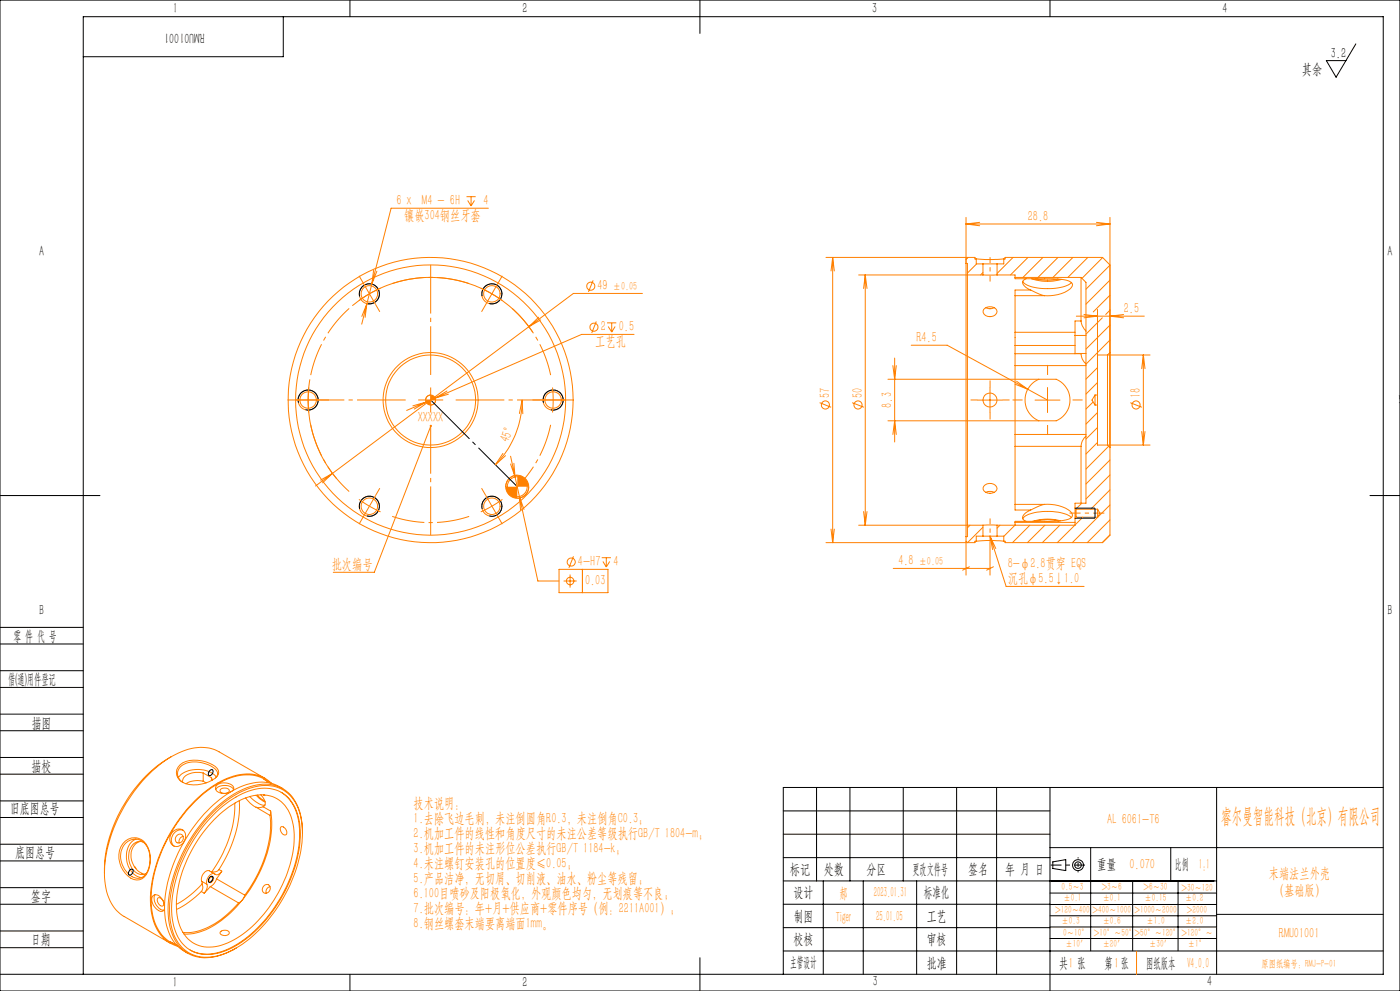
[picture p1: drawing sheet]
<svg xmlns="http://www.w3.org/2000/svg" width="420mm" height="297mm" viewBox="0 0 420 297" stroke-linecap="round" stroke-linejoin="round" font-family="sans-serif">
<g fill="none" stroke="#ff8000" stroke-width=".3">
<path d="M139.9 58.9h2.8M141.3 58.9v2.8M140.3 60.1l1 1.6M142.3 60.1l-1 1.6M146.5 62.4h-29.2l-5.8 22.7M247.8 77.1h44.7v.5h.4M249.8 77.1v85.5M249.8 77.1l.5 4.1M249.8 77.1l-.5 4.1M289.8 78.9h.4v81.9h-.4M289.8 78.9v81.9M289.8 65.2v13.7"/>
<path d="M289.8 67.1h43.2M289.8 67.1l4.1 .6M290.3 77.1l-.5 .5M290.4 77.1l-.6 .7M292.9 77.6l2.7 .2 5.5-.2M292.9 77.6v1.5h2M293 79.1l-2.8 2.7M293.9 66.6l-4.1 .5M294.9 79.1h4.2M294.9 79.1v3.3M299.1 79.1v3.3M301.1 77.6h.4v-.5h29.3l2.2 2.3"/>
<path d="M301.1 77.6v1.5h-2M303.9 77.1l-4.8 4.8M308.4 77.1l-5.3 5.3M312.9 77.1l-6 6M317.4 77.1l-6 6M321.9 77.1l-6 6M326.4 77.1l-6 6M328.9 66.6l4.1 .5M330.8 77.2l-6.2 6.2M333 79.5l-7.2 7.2M333 65.2v95.2l-2.2 2.2h-29.3v-.4h-.4M333 67.1l-4.1 .6"/>
<path d="M105.7 91.6a36.8 36.8 0 0 1 54.1 8M110.1 91l-1.6 6.2M110.1 91l-1.6 3.8M110.1 91l-.6 4.1M111.5 85.1l-1.4 5.9M112.1 81l-.6 4.1M113.1 81.3l-1.6 3.8M144.2 86.4l3.4 1.6 3.1 2.1M149.4 84.8l-3.7 6.5M161.6 95.1l-3 2.8 3.6-2M177.9 84l-1.4 3.5M178.9 96.3l-1.4 3.5"/>
<path d="M182.1 96.8h2.8M182.5 97.9l1 1.6M183.5 96.8v2.7M184.5 97.9l-1 1.6M192.7 87.9h-20.7l-72.3 54M257.6 82.4h37.3M259.6 82.4l-.5 4.1M259.6 82.4v75M259.6 82.4l.5 4.1M294.9 82.4h4.2M294.9 81.7l-.7 .7M295.1 92.7a2.38 2.38 0 0 1 4 .7 2.27 2.27 0 0 1-2 1.5 2.27 2.27 0 0 1-2.1-1.2z"/>
<path d="M295.8 92.2a2.92 2.92 0 0 0 2.5 0M299.1 82.4h5.4v.7M304.5 88.6v11M304.5 83.1v.4h8.9a16.7 16.7 0 0 1 7.9 1.1 .99 .99 0 0 1 .1 1.6 10.3 10.3 0 0 1-8 2.4M304.5 99.6v3.9M304.5 83.1h19.8M304.5 99.6h18M304.5 88.6h8.9M306.8 84.3a5.3 5.3 0 0 0 4.3 2l.8 .1a14.7 14.7 0 0 0 9.3-1.5l.3-.2M307.8 83.5l-.1 .1a1.11 1.11 0 0 0-.9 .8 1.11 1.11 0 0 0 .4 1.2l2 1.3M309.2 86.9l2.6 1.3 1.6 .4M309.2 86.9h-4.7v1.7"/>
<path d="M309.4 83.5a15.1 15.1 0 0 0 9.1 .2M310.6 83.5a16.7 16.7 0 0 0 6.8 .1M322.9 94.8h20.4M324.3 96.2l.4 1.4 1.1 1.6M324.3 83.1v13.1M324.3 96.2h-1.8v4.3M324.3 83.1l1.5 1.5v66.2h-3.3v1.5M325.2 94.3l4 .5-4 .4M329.2 92.7v40.7h15.8M330.7 95.2l-4.9 5M333 84l-7.2 7.2M333 88.5l-5 5"/>
<path d="M333 93l-1.3 1.3M333 97.4l-7.2 7.2M337.1 94.3l-4.1 .5 4.1 .4M93 113.7a36.8 36.8 0 0 0 8 29.7M129.2 118.4l-1.1 .5-.4 1M130.7 119.9l-.4 1-1.1 .5M134.1 117.2l-3.5 2.1 3.9-1.2M156.6 119.9a27.3 27.3 0 0 1-8 19.4M156.6 119.9l.2 4.1M156.6 119.9l-.8 4M190.2 100.2h-15.7l-46.7 20.3M266.4 113.7h50.5a6.8 6.8 0 0 1 4.1 6.2 6.8 6.8 0 0 1-4.1 6.2h-50.5"/>
<path d="M267.9 109.6l.5 4.1 .5-4.1M268.4 107.3v25.2M273.4 103.5h10.8l30.1 16.4M293.3 119.9h7.4M297 116.1v7.5M304.5 103.5v2.5M304.5 106v3.6M304.5 109.6v20.6M304.5 103.5h18M304.5 106h19.8M304.5 109.6h21.3M305 114.3l3.3 2.4-3.8-1.6"/>
<path d="M310.5 119.9h7.5M311.6 113.7a6.8 6.8 0 0 0-4.1 6.2 6.8 6.8 0 0 0 4.1 6.2M314.3 116.1v7.5M322.5 100.5v5.4M322.5 105.9h3.3M322.5 105.9v.1M322.5 100.5h3.3M324.3 106l.4 1.6 1.1 1.5M324.4 105.9l-.1 .1M328.5 118.4v3M328.5 118.4h.7v3h-.7M328.5 118.4l-.9 1.5 .9 1.5"/>
<path d="M329.2 110.2l-3.4 3.4M329.2 114.6l-3.4 3.5M329.2 106.4h15.8M332.2 106.4l.8-.7v28.5l-.8-.8zM333 101.9l-7.2 7.2M343 106.4v27M343 106.4l.5 4.1M343 106.4l-.5 4.1M127.8 120.5l-5.8 2.5M127.8 120.5l-3.9 1.1M127.8 120.5l-3.5 2.1M129.3 127.6l-17 43.9h-12.3"/>
<path d="M150.9 135.9l-2.3 3.4M151.7 136.6l-3.1 2.7M153.2 136.7l1.3 6.2M153.2 139.1l1.3 3.8M154.2 138.8l.3 4.1M245.9 120.7l3.4 1.4M255.7 120.7l3.5 1.4M267.9 130.2l.5-4.1 .5 4.1M304.5 133.8v17.4M304.5 130.2v3.6M304.5 133.8h19.8M304.5 130.2h21.3"/>
<path d="M324.3 133.8v17M325.8 130.7l-1.1 1.5-.4 1.6M327.9 120.5l-2.1 2.1M329.2 123.6l-3.4 3.5M329.2 128.1l-3.4 3.5M329.2 132.6l-3.4 3.5M332.6 133.7l-6.8 6.9M333 137.9l-7.2 7.2M339.1 120.7l3.4 1.4M342.5 129.3l.5 4.1M343.5 129.3l-.5 4.1M99.7 141.9l-5 3.8"/>
<path d="M99.7 141.9l-3.5 2M99.7 141.9l-2.9 2.8M154.5 142.9l1.3 5.9M155.2 142.4a3.4 3.4 0 0 0-3.5 3.5M155.8 148.8l5.6 25.3h6.3M155.8 148.8l.4 4.1M155.8 148.8l1.4 3.9M158.6 145.9a3.4 3.4 0 0 1-3.4 3.4M249.3 158.6l.5 4M250.3 158.6l-.5 4M257.6 157.4h37.3M259.1 153.3l.5 4.1"/>
<path d="M260.1 153.3l-.5 4.1M291 157.4l-.8 .8M294.9 157.4h4.2M294.9 158l-4.6 4.6-.5-.4M294.9 157.4v3.3M295.1 145.8a2.3 2.3 0 0 1 4 .6 2.34 2.34 0 0 1-2 1.5 2.34 2.34 0 0 1-2.1-1.2zM295.7 147.6l1.1-.3 1.4 .3M299.1 157.4v3.3M300 157.4l-.9 .9M304.5 156.6v.8l-3.4 3.4M304.5 151.2v1.7h4.7M304.5 156.6h18"/>
<path d="M304.5 151.2h8.9M309 157.4l-5.3 5.2M309.2 152.9a3.7 3.7 0 0 0-2.5 2.2 1.42 1.42 0 0 0 1.1 1.1M313.4 151.2a10.5 10.5 0 0 1 8.1 2.5 1.17 1.17 0 0 1 .1 1.2 1.17 1.17 0 0 1-1 .7l-3.9 .6h-12.2v.4M313.4 151.2l-1.6 .4-2.6 1.3M313.5 157.4l-5.3 5.2M317.7 156.1a16 16 0 0 0-7.4 .1M318 157.4l-5.3 5.2M318.2 156.1a15.9 15.9 0 0 0-8.5 .1M321.5 155.1a12.9 12.9 0 0 0-9.6-1.7 6.4 6.4 0 0 0-5.1 2.1M322.4 157.4l-5.2 5.2M322.5 152.3v3"/>
<path d="M322.5 155.3v2.1h-23.4M322.5 152.3l.3 .3M322.8 152.6v2.4M322.8 155l-.3 .3M322.8 155h6.5M322.8 152.6h6.5M324.6 150.8l-1.8 1.7M324.8 155l-2.3 2.3M329.3 152.6v2.4M329.3 152.6l.7 1.2-.7 1.2M333 142.3l-7.2 7.2M333 146.8l-5.8 5.8"/>
<path d="M333 151.3l-11.3 11.3M333 155.8l-6.8 6.8M167.7 170.6h14.7v7h-14.7zM169.1 174.1h3.9M171 172.2v3.9M172 166.7l-1.3 3.5M174.7 170.6v7M180.5 167.1h2.8M180.9 168.3l1 1.6M181.9 167.1v2.8M182.9 168.3l-1 1.6M268 170.4h29"/>
<path d="M289.8 160.8v11.6M290.8 169.9l-2 1M292.9 162.2l3-.2 5.2 .2M292.9 162.2h-.4v.4h-44.7M294.9 160.7h4.2M294.9 160.7h-2v1.5M297 162.7v9.7M297 160.7l4.8 15.1h23.4M297 160.7l1.7 3.7M297 160.7l.8 4M298 169.9l-2 1M299.1 160.7h2v1.5"/>
<path d="M333 160.3l-2.3 2.3M51.5 226.7a15.3 15.3 0 0 1 12.8-2.1l15.2 8.7M51.5 226.7a44.6 44.6 0 0 0-20.2 35.2 14.8 14.8 0 0 0 5.5 12.5l14.2 8.2M51.5 226.7a42 42 0 0 0-19 25.4 31.5 31.5 0 0 0-1.2 9.5M54 229.2a9 9 0 0 1 9.8 0 2.6 2.6 0 0 1 1.7 2.9 9.1 9.1 0 0 1-8.7 3 3.8 3.8 0 0 1-3.8-4.4zM61 231.7a5.7 5.7 0 0 0-6.1 1.7l-.1 1.1M61 234.1a7 7 0 0 0-5.2 .8M61 231.7l2.4 1.4M61 231.7v2.4M61 234.1l.8 .5M63.4 233.1l.3 .7M63.4 233.1v.9"/>
<path d="M64.7 233.1l.6-1.3a2.14 2.14 0 0 0-1.1-1.6 9.2 9.2 0 0 0-9.6-.8 2.94 2.94 0 0 0 .3 5.1M64.9 232.9a8.2 8.2 0 0 0-9.9-1.3l-1.5 1.4M66.2 236.5a1.63 1.63 0 0 1 2.6 .6 1.61 1.61 0 0 1-2.8-.2zM69.5 237.2a1.15 1.15 0 0 0 .6-1.2 1.15 1.15 0 0 0-1-1 3.4 3.4 0 0 0-4.4 .8 1.91 1.91 0 0 0 2.4 2l2.1-.5M70.1 236.6a3.5 3.5 0 0 0-5.4 0M71.8 240a34.6 34.6 0 0 1-6.1 20.6M73.7 239.1l1.4 1.6 1.7 1.2M74.9 238.8l1 .8a4.7 4.7 0 0 0 3.6 1.7M76.8 238.4l1.3 1.1 1.4 .8M77.2 238.3l2.2 1.8M78.3 238.2a2.8 2.8 0 0 1 1 3.4l-.3 .2M79 238.2l.4 .2"/>
<path d="M79.2 238.2l.2 .2M79.3 238.2l.1 .2M79.6 233.6a12.7 12.7 0 0 0-12.3 .3 41.2 41.2 0 0 0-18.2 20 33 33 0 0 0-3 21.4 11.1 11.1 0 0 0 5.3 7.2M81.2 234.7l-2.1-1.3 2.2 1.3M81.5 234.8a11.3 11.3 0 0 0-12.2-1.9 37.2 37.2 0 0 0-18.4 17 39.2 39.2 0 0 0-5.6 22.2 12.2 12.2 0 0 0 7.5 11.4l.5 .1M84.3 237.5a12.5 12.5 0 0 1 5.5 10.2 39.6 39.6 0 0 1-8.2 25.3 31 31 0 0 1-16.8 12.6 10.7 10.7 0 0 1-7.8-.9M84.8 236.3a12.8 12.8 0 0 0-12.8-.4 41 41 0 0 0-19.1 20.9 32 32 0 0 0-2.7 21.5 11.6 11.6 0 0 0 6.1 7.4M37.6 252.8a4.1 4.1 0 0 1 4.2-1.1 4.1 4.1 0 0 1 2.8 3.2 7.7 7.7 0 0 1-1.6 7.8 3.7 3.7 0 0 1-5.2-1.6 6.6 6.6 0 0 1-.2-8.3zM37.6 252.1a4.3 4.3 0 0 1 6.8 1.9 8.8 8.8 0 0 1-1.1 8.8 3.4 3.4 0 0 1-4.9-.2 7.1 7.1 0 0 1-.8-10.5zM40.3 259.7h.1M40.3 259.7l.5 .6M40.8 251.5a5.9 5.9 0 0 0-2.5 7.5 5.4 5.4 0 0 0 4.2 4"/>
<path d="M42 252.2a4.9 4.9 0 0 0-1.5 7.8l1 1.1 1.9 .9M42.9 252.3a3.3 3.3 0 0 0-4.2 3.2 5.3 5.3 0 0 0 4 6.6l1.1-.2M51.9 249.2a2.19 2.19 0 0 1 3.1-.3 2.19 2.19 0 0 1 .4 3 2.28 2.28 0 0 1-1.9 1.7 2.28 2.28 0 0 1-2.3-1.1 2.95 2.95 0 0 1 .7-3.3zM53 250.5a1.18 1.18 0 0 1 1.8-.1 1.18 1.18 0 0 1-.2 1.8 1.18 1.18 0 0 1-1.8 .1 1.18 1.18 0 0 1 .2-1.8zM54.9 250.6a1.59 1.59 0 0 0-1.1 2M55 248.8a2.87 2.87 0 0 0-3.2 1.4 2.87 2.87 0 0 0 .4 3.4M64 243.4a24.1 24.1 0 0 1 15.4-8 10.7 10.7 0 0 1 10.8 9.4 34.9 34.9 0 0 1-4.5 23 38.9 38.9 0 0 1-17.9 17.8 11.5 11.5 0 0 1-13.2-1.7 17.2 17.2 0 0 1-3.7-13 45.6 45.6 0 0 1 13.1-27.5zM64.1 244.1a23.5 23.5 0 0 1 15.2-7.9 10.1 10.1 0 0 1 10.2 8.6 32.3 32.3 0 0 1-3.5 21.2 39.1 39.1 0 0 1-17.2 18.4 11.8 11.8 0 0 1-13.3-.8 16.2 16.2 0 0 1-3.9-13.6 44.3 44.3 0 0 1 12.5-25.9zM64.2 245.7a22.7 22.7 0 0 1 13.6-7.5 9.3 9.3 0 0 1 9.9 7.9 30.1 30.1 0 0 1-3.6 20.3 33.7 33.7 0 0 1-16.8 16.6 9.6 9.6 0 0 1-12.3-3.4 19.5 19.5 0 0 1-1.3-14.9 41.8 41.8 0 0 1 10.5-19zM70.4 240.7a34.8 34.8 0 0 1-6.8 20.6M76.8 241.9l4.2 2.5M79 241.8l-1.1 .2-1.1-.1"/>
<path d="M79 241.8l2.2 1.3M81 244.4a34.9 34.9 0 0 1-7.6 23.9M81.2 243.1a32.7 32.7 0 0 1-5.4 22.2l-3.1 4.4M81.2 243.1l-.2 1.3M84.3 247.8a1.56 1.56 0 0 1 1.4 .7 1.56 1.56 0 0 1 .1 1.7 1.62 1.62 0 0 1-1.5-2.4zM90.7 249.6a15.5 15.5 0 0 0-4.7-12.5 11.9 11.9 0 0 0-11.9-1 38.1 38.1 0 0 0-18.3 17.5 37 37 0 0 0-5 23.3 11.4 11.4 0 0 0 7.9 9.8 16.2 16.2 0 0 0 12.1-2.5M46.5 268.1a3.5 3.5 0 0 0 2.7 4.7M47.4 269.1a1.53 1.53 0 0 1 1.5 .8 1.53 1.53 0 0 1-.1 1.6 1.71 1.71 0 0 1-1.4-2.4zM49.4 271.5a3.5 3.5 0 0 0-2.9-3.4 1.67 1.67 0 0 0-.7 2.7 3.3 3.3 0 0 0 2.9 2.3l.4-.3 .3-.8M60.4 267.2a27.9 27.9 0 0 1-7.4 5.4M60.4 267.2l.8 .5M60.5 264.1l.1 .8"/>
<path d="M60.5 264.1l1.6 .9M60.6 264.9a28.4 28.4 0 0 1-7.7 6.1M60.6 264.9l.3 1-.5 1.3M62.1 265a2.76 2.76 0 0 1-.9 2.7M63 263.1a.6 .6 0 0 1 .9-.4 .6 .6 0 0 1 .1 1 .79 .79 0 0 1-.5 .7 .79 .79 0 0 1-.8-.2zM63.1 265.7l-1.9 2M63.1 265.7l8.5 4.9M63.3 262.8a.56 .56 0 0 1 .5 .4 .56 .56 0 0 1-.3 .7l-.6 .4-.2-.4M63.3 261.3h.3M64.4 261.9l-1.6-.9a2.45 2.45 0 0 0-2.3 3.1M64.9 263.4a3.5 3.5 0 0 1-1.8 2.3M64.9 263.4l8.5 4.9"/>
<path d="M65.7 260.6l-.6 .5-1.5 .2M65.7 260.6l.8 .5M66.2 279.1a1.74 1.74 0 0 1 2.6 .5 1.62 1.62 0 0 1-2.8 .1zM66.5 261.1l-1.6 2.3M66.5 261.1a1.48 1.48 0 0 1-2.4 .7 2.64 2.64 0 0 0-2 3.2M71.6 270.6a23.8 23.8 0 0 1-14.3 8.9l-2.4-.1M72.7 269.7a26.5 26.5 0 0 1-14.7 10.1l-2.8 .1M72.7 269.7l-1.1 .9M73.4 268.3l-.7 1.4M79.2 265.5a1.15 1.15 0 0 1 1.7-.1 1.15 1.15 0 0 1-.1 1.7 1.19 1.19 0 0 1-1.9 .2 1.19 1.19 0 0 1 .3-1.8zM81 265.7a1.58 1.58 0 0 0-1.1 2M50.9 282.2l2.3 1.2z"/>
<path d="M341 285v7"/>
<circle cx="110.8" cy="88.1" r="3"/>
<circle cx="110.8" cy="88.1" r="2.47"/>
<circle cx="147.6" cy="88.1" r="3"/>
<circle cx="147.6" cy="88.1" r="2.47"/>
<circle cx="177.2" cy="85.8" r="1.2"/>
<circle cx="178.2" cy="98.1" r="1.21"/>
<circle cx="92.4" cy="119.9" r="3"/>
<circle cx="92.4" cy="119.9" r="2.47"/>
<circle cx="129.2" cy="119.9" r="1.49"/>
<circle cx="129.2" cy="119.9" r="42.8"/>
<circle cx="129.2" cy="119.9" r="14.3"/>
<circle cx="129.2" cy="119.9" r="40.5"/>
<circle cx="129.2" cy="119.9" r="13.5"/>
<circle cx="165.9" cy="119.9" r="3"/>
<circle cx="165.9" cy="119.9" r="2.47"/>
<circle cx="297" cy="119.9" r="2.1"/>
<circle cx="247.6" cy="121.4" r="1.22"/>
<circle cx="257.4" cy="121.4" r="1.21"/>
<circle cx="340.8" cy="121.4" r="1.22"/>
<circle cx="110.8" cy="151.7" r="2.48"/>
<circle cx="110.8" cy="151.7" r="3"/>
<circle cx="147.6" cy="151.7" r="2.48"/>
<circle cx="147.6" cy="151.7" r="3"/>
<circle cx="155.2" cy="145.9" r="3.4"/>
<circle cx="155.2" cy="145.9" r="2.99"/>
<circle cx="171" cy="174.1" r="1.12"/>
<circle cx="171.4" cy="168.4" r="1.22"/>
</g>
<g fill="none" stroke="#000" stroke-width=".3">
<path d="M0 0h420v297h-420zM85 5v12h-60M105 0v5M210 0v10M315 0v5M406.8 13.2l-6 9.9-2.9-4.9h5.9M107.9 88.8a3 3 0 0 1 2.7-3.7 3 3 0 0 1 3.2 3.3 3 3 0 0 1-3.8 2.6M144.7 88.8a3 3 0 0 1 2.6-3.7 3 3 0 0 1 3.3 3.3 3 3 0 0 1-3.8 2.6M89.5 120.7a3 3 0 0 1 2.7-3.8 3 3 0 0 1 3.2 3.3 3 3 0 0 1-3.7 2.6M163.1 120.7a3 3 0 0 1 2.6-3.8 3 3 0 0 1 3.2 3.3 3 3 0 0 1-3.7 2.6M0 148.5h30M107.9 152.5a2.99 2.99 0 0 1 2.6-3.8 2.99 2.99 0 0 1 3.3 3.3 2.99 2.99 0 0 1-3.8 2.6"/>
<path d="M144.7 152.5a2.99 2.99 0 0 1 2.6-3.8 2.99 2.99 0 0 1 3.2 3.3 2.99 2.99 0 0 1-3.7 2.6M322.5 152.3h6v3h-6M411 148.5h9M0 193h25M0 188h25M0 206h25M0 201h25M0 219h25M0 214h25M0 232h25M0 227h25M62.9 231a.61 .61 0 0 1 1-.2 .61 .61 0 0 1-.2 1 .63 .63 0 0 1-.5 .6 .63 .63 0 0 1-.7-.4z"/>
<path d="M245 236v28M255 236v28M271 236v28M287 236v56M299 236v56M315 236v61M365 236v56M415 236h-180v56M0 245h25M0 240h25M0 258h25M0 253h25"/>
<path d="M235 243h80M235 250h80M235 257h80M315 254h100M315.8 258.3l3.9-.7v3.3l-3.9-.6zM327.2 254v31M351.2 254v10M0 271h25M0 266h25M0 279h25M39.1 260.7a.58 .58 0 0 1 .8 0 .58 .58 0 0 1-.1 .8 .69 .69 0 0 1-.5 .7 .69 .69 0 0 1-.8-.3zM63 262.9a.58 .58 0 0 1 .9-.1 .58 .58 0 0 1-.2 .9 .64 .64 0 0 1-.4 .7 .64 .64 0 0 1-.8-.4z"/>
<path d="M235 271h80M235 264h130M235 278h80M247 264v28M259 264v28M275 264v28M315 267.6h50M315 271.1h50M315 274.5h50M315 277.8h50M322 264h.1M328.5 264h.1"/>
<path d="M335 264h.1M339.8 264v21M353.4 264v21M365 274h50M0 284h25M0 292h415v-287h-390v287M105 292v5M210 287v10M235 285h180M315 281.3h50"/>
<circle cx="323.4" cy="259.3" r=".98"/>
<circle cx="323.4" cy="259.3" r="1.64"/>
</g>
<g fill="none" stroke="#ff8000" stroke-width=".3" stroke-dasharray="30.5 1.3 1.3 1.3" stroke-linecap="butt">
<path d="M109 84.8l-1.3-2.1M110.8 88l-3.1 2.1M110.8 88l3.4-1.7M110.8 88l-1.8-3.2M110.8 88l1.9 3.3M112.7 91.3l1.2 2.1M145.7 91.3l-1.2 2.1M149.5 84.8l1.2-2.1M88.7 119.9h-2.5M92.5 119.9l.1 3.7M92.5 119.9l.1-3.8M92.5 119.9h-3.8"/>
<path d="M92.5 119.9h3.7M96.2 119.9h2.5M129.2 119.9v-3.8M129.2 119.9h-3.7M129.2 119.9v3.7M129.2 119.9h3.8M162.2 119.9h-2.5M166 119.9l-.2-3.8M166 119.9l-.2 3.7M166 119.9h3.7M166 119.9h-3.8M169.7 119.9h2.5"/>
<path d="M293.3 119.9h-2.1M297 116.1v-2.1M300.8 119.9h2.1M306.8 119.9h-3M314.3 112.4v-3M321.8 119.9h3M297 123.6v2.1M314.3 127.4v3M109 154.9l-1.3 2.2M110.8 151.7l3.4 1.7M110.8 151.7l-3.1-2M110.8 151.7l-1.8 3.2"/>
<path d="M110.8 151.7l1.9-3.2M112.7 148.5l1.2-2.2M145.7 148.5l-1.2-2.2M147.6 151.7l3.1-2M147.6 151.7l-3.4 1.7M147.6 151.7l1.9 3.2M147.6 151.7l-1.9-3.2M149.5 154.9l1.2 2.2"/>
</g>
<path d="M104.8 92.4a36.7 36.7 0 0 0-11.6 20M140.7 85a36.7 36.7 0 0 0-23 0M165.2 112.4a36.8 36.8 0 0 0-11.6-20M93.2 127.3a36.7 36.7 0 0 0 11.6 20M117.7 154.8a36.7 36.7 0 0 0 23 0M153.6 147.3a36.8 36.8 0 0 0 11.6-20" fill="none" stroke="#ff8000" stroke-width=".3" stroke-dasharray="30.5 1.3 1.3 1.3" stroke-dashoffset="20.6" stroke-linecap="butt"/>
<path d="M331.3 153.8h-10.4" fill="none" stroke="#ff8000" stroke-width=".3" stroke-dasharray="30.5 1.3 1.3 1.3" stroke-dashoffset="27.2" stroke-linecap="butt"/>
<path d="M297 77.1v7.3M297 155.4v7.3" fill="none" stroke="#ff8000" stroke-width=".3" stroke-dasharray="30.5 1.3 1.3 1.3" stroke-dashoffset="28.7" stroke-linecap="butt"/>
<path d="M315.2 259.3h10.3" fill="none" stroke="#000" stroke-width=".3" stroke-dasharray="30.5 1.3 1.3 1.3" stroke-dashoffset="27.2" stroke-linecap="butt"/>
<path d="M323.4 256.9v4.5" fill="none" stroke="#000" stroke-width=".3" stroke-dasharray="30.5 1.3 1.3 1.3" stroke-dashoffset="30.1" stroke-linecap="butt"/>
<path d="M129.2 119.9l26 26" fill="none" stroke="#000" stroke-width=".3" stroke-dasharray="30.5 1.3 1.3 1.3" stroke-dashoffset="14" stroke-linecap="butt"/>
<path d="M121.7 119.9h-33M129.2 112.4v-33M136.7 119.9h33M129.2 127.4v33" fill="none" stroke="#ff8000" stroke-width=".3" stroke-dasharray="30.5 1.3 1.3 1.3" stroke-dashoffset="15.9" stroke-linecap="butt"/>
<path d="M129 127.4a.35 .35 0 0 0 .1 .5 .35 .35 0 0 0 .5-.1 .35 .35 0 0 0-.2-.5l-.1 .3 .1-.3zM127.7 119.9l.4 1 1.1 .5v-1.5zM129.2 118.4v1.5h1.5l-.4-1zM151.7 145.9a3.4 3.4 0 0 0 3.5 3.4v-3.4zM155.2 142.4v3.5h3.4a3.4 3.4 0 0 0-3.4-3.5z" fill="#ff8000"/>
<text font-size="6.3" fill="#ff8000" x="366.3" y="246.6">睿尔曼智能科技（北京）有限公司</text>
<g font-size="4.4">
<text x="51.9" y="4">1</text>
<text x="156.8" y="4">2</text>
<text x="261.6" y="4">3</text>
<text x="366.8" y="4">4</text>
<text x="61.4" y="9.8" transform="rotate(-180 61.4 9.8)">RMU01001</text>
<text x="399.2" y="17.3">3.2</text>
<text x="390.5" y="22.3">其余</text>
<text x="11.8" y="76.6">A</text>
<text x="416.3" y="76.6">A</text>
<text x="11.8" y="184.4">B</text>
<text x="416.3" y="184.4">B</text>
<text x="4" y="192">零 件 代 号</text>
<text x="2.5" y="205.1">借(通)用件登记</text>
<text x="9.5" y="218.1">描图</text>
<text x="9.5" y="231.1">描校</text>
<text x="3" y="243.6">旧底图总号</text>
<text x="4.6" y="256.9">底图总号</text>
<text x="237" y="261.9">标记</text>
<text x="247.2" y="261.9">处数</text>
<text x="260" y="261.9">分区</text>
<text x="273.7" y="261.9">更改文件号</text>
<text x="290.5" y="261.9">签名</text>
<text x="301.6" y="261.9">年 月 日</text>
<text x="329" y="260.4">重量</text>
<text x="352.5" y="260.4">比例 1:1</text>
<text x="9.3" y="270">签字</text>
<text x="238.1" y="268.8">设计</text>
<text x="277.2" y="268.8">标准化</text>
<text x="238.1" y="276">制图</text>
<text x="278" y="276">工艺</text>
<text x="9.3" y="282.8">日期</text>
<text x="238.1" y="282.9">校核</text>
<text x="278" y="283">审核</text>
<text x="237.1" y="289.9">主管设计</text>
<text x="278" y="290.2">批准</text>
<text x="317.8" y="290.2">共 张</text>
<text x="331.3" y="290.2">第 张</text>
<text x="343.9" y="290.2">图纸版本</text>
<text x="51.8" y="295.8">1</text>
<text x="156.8" y="295.8">2</text>
<text x="261.8" y="295.6">3</text>
<text x="362.2" y="295.6">4</text>
</g>
<g font-size="4.4" fill="#ff8000">
<text x="118.9" y="61.5">6 x M4 - 6H</text>
<text x="121.2" y="65.9">镶嵌304钢丝牙套</text>
<text x="145" y="61.5">4</text>
<text x="308.4" y="66.3">28.8</text>
<text x="179.3" y="87.1">49</text>
<text x="337.2" y="93.9">2.5</text>
<text x="180.2" y="99.3">2</text>
<text x="185.6" y="99.3">0.5</text>
<text x="178.6" y="103.7">工艺孔</text>
<text x="274.9" y="102.6">R4.5</text>
<text x="248.9" y="119.4" transform="rotate(-90 248.9 119.4)">57</text>
<text x="258.7" y="119.4" transform="rotate(-90 258.7 119.4)">50</text>
<text x="342.1" y="119.4" transform="rotate(-90 342.1 119.4)">18</text>
<text x="267.5" y="122.2" transform="rotate(-90 267.5 122.2)">8.3</text>
<text x="125.3" y="126.6">XXXXX</text>
<text x="152.6" y="132.9" transform="rotate(-67 152.6 132.9)">45°</text>
<text x="99.5" y="170.6">批次编号</text>
<text x="173.4" y="169.7">4-H7</text>
<text x="184" y="169.7">4</text>
<text x="269.5" y="169.5">4.8</text>
<text x="302.4" y="170.3">8-φ2.8贯穿 EQS</text>
<text x="175.5" y="175.4">0.03</text>
<text x="302.4" y="174.8">沉孔φ5.5↓1.0</text>
<text x="124.1" y="242.2">技术说明：</text>
<text x="124.1" y="246.7">1.去除飞边毛刺，未注倒圆角R0.3，未注倒角C0.3；</text>
<text x="124.1" y="251.2">2.机加工件的线性和角度尺寸的未注公差等级执行GB/T 1804-m；</text>
<text x="332.2" y="246.9">AL 6061-T6</text>
<text x="124.1" y="255.7">3.机加工件的未注形位公差执行GB/T 1184-k；</text>
<text x="124.1" y="260.2">4.未注螺钉安装孔的位置度≤0.05；</text>
<text x="338.8" y="260.4">0.070</text>
<text x="380.7" y="263.1">末端法兰外壳</text>
<text x="124.1" y="264.7">5.产品洁净，无切屑、切削液、油水、粉尘等残留；</text>
<text x="124.1" y="269.2">6.100目喷砂及阳极氧化，外观颜色均匀，无划痕等不良；</text>
<text x="251.9" y="269.1">郝</text>
<text x="262.1" y="268.8">2023.01.31</text>
<text x="382.2" y="268.1">（基础版）</text>
<text x="124.1" y="273.7">7.批次编号：年+月+供应商+零件序号（例：2211A001）;</text>
<text x="262.8" y="276">25.01.05</text>
<text x="124.1" y="278.2">8.钢丝螺套末端要离端面1mm。</text>
<text x="250.7" y="276.3">Tiger</text>
<text x="383.7" y="281">RMU01001</text>
<text x="320.6" y="290.2">1</text>
<text x="334.2" y="290.2">1</text>
<text x="356.1" y="290.2">V4.0.0</text>
</g>
<g font-size="3.5" fill="#ff8000">
<text x="183.9" y="87.1">±0.05</text>
<text x="275.6" y="169.5">±0.05</text>
</g>
<g font-size="3.1" fill="#ff8000">
<text x="318.5" y="266.8">0.5～3</text>
<text x="330.5" y="266.8">&gt;3～6</text>
<text x="343.1" y="266.8">&gt;6～30</text>
<text x="354.4" y="267">&gt;30～120</text>
<text x="316.5" y="273.8">&gt;120～400</text>
<text x="319" y="270.1">±0.1</text>
<text x="327.8" y="273.8">&gt;400～1000</text>
<text x="330.8" y="270.1">±0.1</text>
<text x="340.4" y="273.8">&gt;1000～2000</text>
<text x="343.4" y="270.1">±0.15</text>
<text x="355.6" y="270.1">±0.2</text>
<text x="356.1" y="273.8">&gt;2000</text>
<text x="318.5" y="277">±0.3</text>
<text x="318.9" y="280.6">0～10°</text>
<text x="328.2" y="280.6">&gt;10°～50°&gt;50°～120°</text>
<text x="330.8" y="277">±0.6</text>
<text x="343.9" y="277">±1.0</text>
<text x="354.4" y="280.6">&gt;120°～</text>
<text x="355.6" y="277">±2.0</text>
<text x="319.7" y="283.9">±10′</text>
<text x="330.8" y="283.9">±20′</text>
<text x="344.8" y="283.9">±30′</text>
<text x="356.4" y="283.9">±1°</text>
<text x="378.4" y="289.7">原图纸编号：RMJ-P-01</text>
</g>
</svg>
